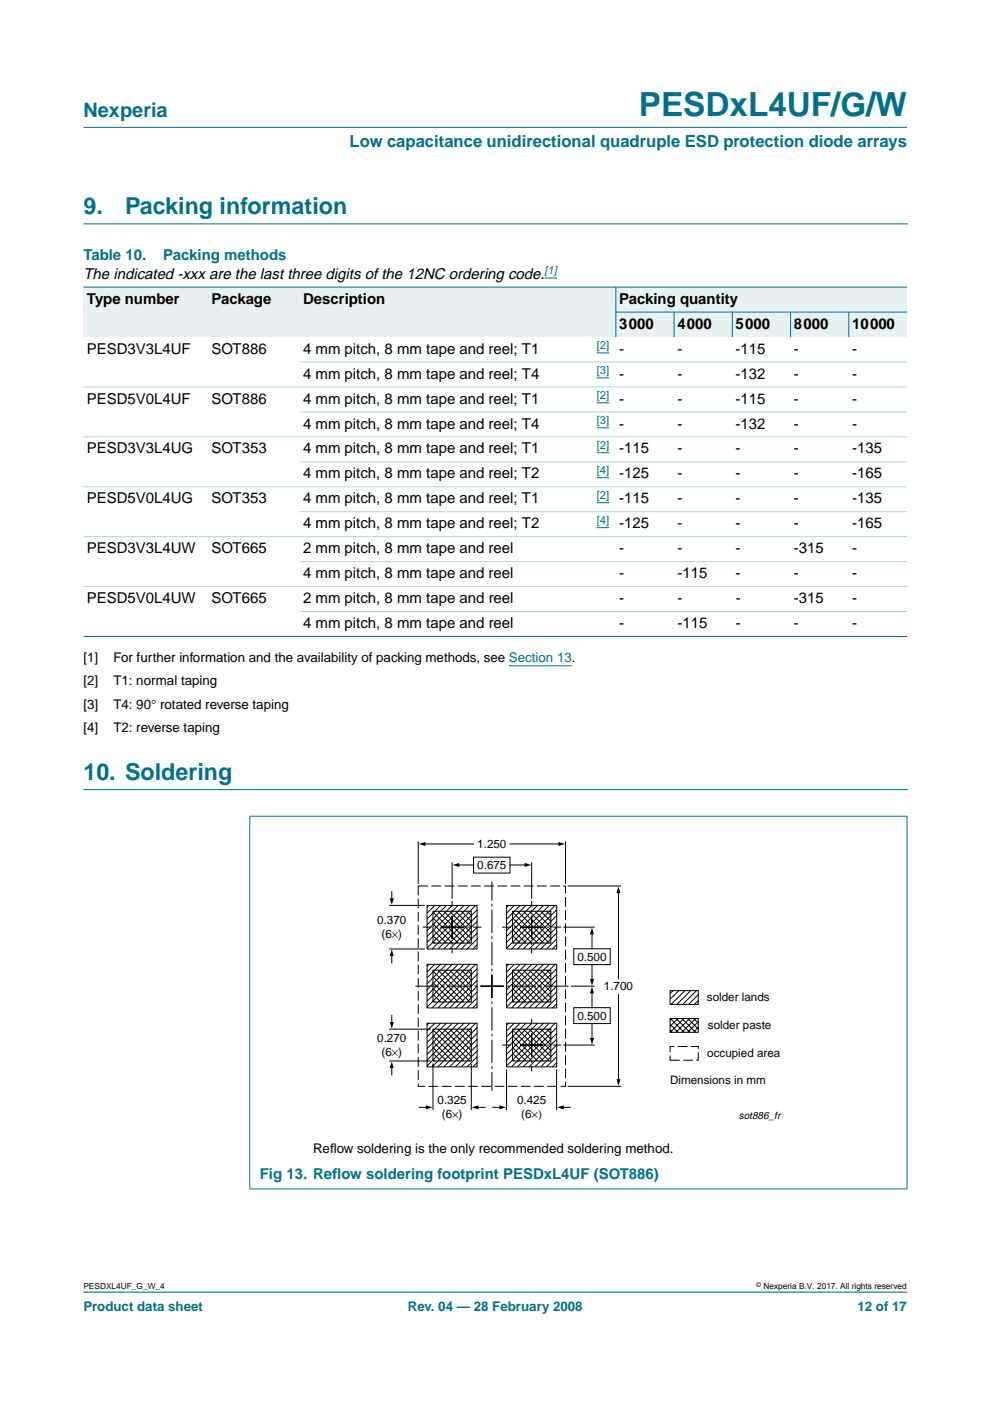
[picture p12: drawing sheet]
<svg xmlns="http://www.w3.org/2000/svg" width="210mm" height="297mm" viewBox="0 0 210 297" stroke-linecap="round" stroke-linejoin="round" font-family="sans-serif">
<path d="M17.7 47.5h174.7M17.7 167.4h174.7M192.3 273.9h-174.6" fill="none" stroke="#00708a" stroke-width=".21"/>
<path d="M17.7 27h174.6z" fill="#00708a" stroke="#00708a" stroke-width=".21"/>
<path d="M115.5 58.9h2.6M107.9 141.2h13.3" fill="none" stroke="#00f" stroke-width=".21"/>
<g fill="#e6f2f2">
<path d="M17.7 60.9h26.4v10.6h-26.4z" fill-rule="evenodd"/>
<path d="M44.1 60.9h19.4v10.6h-19.4z" fill-rule="evenodd"/>
<path d="M63.5 60.9h61.8v10.6h-61.8z" fill-rule="evenodd"/>
<path d="M125.3 60.9h5.3v10.6h-5.3z" fill-rule="evenodd"/>
<path d="M130.6 60.9h61.7v5.3h-61.7z" fill-rule="evenodd"/>
<path d="M130.6 66.2h12.3v5.3h-12.3z" fill-rule="evenodd"/>
<path d="M142.9 66.2h12.4v5.3h-12.4z" fill-rule="evenodd"/>
<path d="M155.3 66.2h12.3v5.3h-12.3z" fill-rule="evenodd"/>
<path d="M167.6 66.2h12.4v5.3h-12.4z" fill-rule="evenodd"/>
<path d="M180 66.2h12.3v5.3h-12.3z" fill-rule="evenodd"/>
</g>
<path d="M126.5 74.8h2.7M126.5 80.1h2.7M126.5 85.4h2.7M126.5 90.7h2.7M126.5 96h2.7M126.5 101.3h2.7M126.5 106.6h2.7M126.5 111.9h2.7" fill="none" stroke="#00f" stroke-width=".21"/>
<g fill="#00708a" stroke="#00708a" stroke-width=".21">
<path d="M130.6 60.8v10.7z"/>
<path d="M142.9 66.1v5.4z"/>
<path d="M155.3 66.1v5.4z"/>
<path d="M167.6 66.1v5.4z"/>
<path d="M180 66.1v5.4z"/>
<path d="M17.7 60.9h174.6z"/>
<path d="M130.5 66.2h61.8z"/>
<path d="M17.7 135h174.6z"/>
<path d="M53 173.1v78.9z"/>
<path d="M192.3 173.1v78.9z"/>
<path d="M52.9 173.1h139.5z"/>
<path d="M52.9 252.1h139.5z"/>
</g>
<g fill="#b3d4db" stroke="#b3d4db" stroke-width=".21">
<path d="M63.5 76.7h128.8z"/>
<path d="M17.7 82h174.6z"/>
<path d="M63.5 87.3h128.8z"/>
<path d="M17.7 92.6h174.6z"/>
<path d="M63.5 97.9h128.8z"/>
<path d="M17.7 103.2h174.6z"/>
<path d="M63.5 108.5h128.8z"/>
<path d="M17.7 113.8h174.6z"/>
<path d="M63.5 119.1h128.8z"/>
<path d="M17.7 124.4h174.6z"/>
<path d="M63.5 129.7h128.8z"/>
</g>
<g fill="none" stroke="#000" stroke-width=".21">
<path d="M88.7 178.4v9M89.9 178.9h10.5M108.1 178.9h10.6M119.9 178.4v9M82.5 192h7.5M83.1 189v1.7M90.6 192h10.6v9.2h-10.6zM91 192l-.4 .4M91.8 193.2h8.1v6.8h-8.1zM91.8 193.4l6.6 6.6M91.8 194.6l5.3 5.4M91.8 195.9l4.1 4.1"/>
<path d="M91.8 197.1l2.9 2.9M91.8 198.3l1.6 1.7M91.8 199.6l.4 .4M92.2 192l-1.6 1.6M92.9 193.2l6.7 6.8M93.4 192l-2.8 2.8M94.1 193.2l5.8 5.8M94.7 192l-4.1 4.1M95.3 193.2l4.6 4.6M95.9 182.8v7.8M95.9 192l-5.3 5.3M96.6 193.2l3.3 3.4"/>
<path d="M97.1 183.4h3.3M97.1 192l-6.5 6.6M97.8 193.2l2.1 2.1M98.4 192l-7.8 7.8M99.1 193.2l.8 .9M99.6 192l-9 9M100.4 181.7h7.7v3.4h-7.7zM100.9 192l-9.3 9.2M101.2 199.1l-2.2 2.1M101.2 197.8l-3.4 3.4M101.2 196.6l-4.6 4.6M101.2 195.4l-5.9 5.8"/>
<path d="M101.2 194.1l-7.1 7.1M101.2 192.9l-8.3 8.3M107.4 192h10.6v9.2h-10.6zM107.8 192l-.4 .4M108.1 183.4h3.4M108.7 193.2h8.1v6.8h-8.1zM108.7 193.4l6.5 6.6M108.7 194.6l5.3 5.4M108.7 195.9l4.1 4.1M108.7 197.1l2.8 2.9M108.7 198.3l1.6 1.7M108.7 199.6l.3 .4"/>
<path d="M109.1 192l-1.7 1.6M109.7 193.2l6.8 6.8M110.3 192l-2.9 2.8M111 193.2l5.8 5.8M111.5 192l-4.1 4.1M112.2 193.2l4.6 4.6M112.7 182.8v7.8M112.8 192l-5.4 5.3M113.4 193.2l3.4 3.4M114 192l-6.6 6.6M114.7 193.2l2.1 2.1M115.2 192l-7.8 7.8"/>
<path d="M115.9 193.2l.9 .9M116.5 192l-9.1 9M117.7 192l-9.2 9.2M118 199.1l-2.1 2.1M118 197.8l-3.3 3.4M118 196.6l-4.6 4.6M118 195.4l-5.8 5.8M118 194.1l-7.1 7.1M118 192.9l-8.3 8.3M119.4 196.6h6.7M120.4 187.8h11.3M125.5 197.8v3.4"/>
<path d="M131.1 189.1v18.4M82.5 218.2h8.8M82.5 201.2h7.5M83.1 202.4v1.7M83.1 215.3v1.7M90.6 204.5h10.6v9.2h-10.6zM90.6 216.9h10.6v9.3h-10.6zM91 216.9l-.5 .4M91 204.5l-.5 .4M91.8 218.4l6.6 6.5M91.8 219.6l5.3 5.3M91.8 205.9l6.6 6.5"/>
<path d="M91.8 207.1l5.3 5.3M91.8 208.3l4.1 4.1M91.8 209.6l2.9 2.8M91.8 210.8l1.6 1.6M91.8 212.1l.4 .3M91.8 205.7h8.1v6.8h-8.1zM91.8 218.2h8.1v6.7h-8.1zM92.2 216.9l-1.7 1.7M92.2 204.5l-1.7 1.6M92.9 218.2l6.7 6.7M92.9 205.7l6.7 6.7M93.4 216.9l-2.9 2.9"/>
<path d="M93.4 204.5l-2.9 2.8M94.1 218.2l5.8 5.8M94.1 205.7l5.8 5.8M94.7 216.9l-4.2 4.2M94.7 204.5l-4.2 4.1M95.3 218.2l4.6 4.6M95.3 205.7l4.6 4.6M95.9 216.9l-5.4 5.4M95.9 204.5l-5.4 5.3M96.6 218.2l3.3 3.3M96.6 205.7l3.3 3.3M97.1 216.9l-6.6 6.6"/>
<path d="M97.1 204.5l-6.6 6.5M97.8 218.2l2.1 2.1M97.8 205.7l2.1 2.1M98.4 216.9l-7.9 7.9M98.4 204.5l-7.9 7.8M99 218.2l.9 .9M99.1 205.7l.8 .9M99.6 216.9l-9.1 9.1M99.6 204.5l-9.1 9M100.9 216.9l-9.3 9.3M100.9 204.5l-9.3 9.2M101.2 219.1l-7.1 7.1"/>
<path d="M101.2 217.9l-8.3 8.3M101.2 212.8l-.9 .9M101.2 211.6l-2.2 2.1M101.2 210.3l-3.4 3.4M101.2 209.1l-4.6 4.6M101.2 207.8l-5.9 5.9M101.2 206.6l-7.1 7.1M101.2 205.4l-8.3 8.3M101.2 200.3l-.9 .9M107.4 216.9h10.6v9.3h-10.6zM107.4 204.5h10.6v9.2h-10.6zM107.8 216.9l-.4 .4"/>
<path d="M107.8 204.5l-.4 .4M108.7 218.4l6.5 6.5M108.7 219.6l5.3 5.3M108.7 205.9l6.5 6.5M108.7 207.1l5.3 5.3M108.7 208.3l4.1 4.1M108.7 209.6l2.8 2.8M108.7 210.8l1.6 1.6M108.7 212.1l.3 .3M108.7 218.2h8.1v6.7h-8.1zM108.7 205.7h8.1v6.8h-8.1zM109 216.9l-1.6 1.7"/>
<path d="M109 204.5l-1.6 1.6M109.7 218.2l6.8 6.7M109.7 205.7l6.8 6.7M110.3 216.9l-2.9 2.9M110.3 204.5l-2.9 2.8M111 218.2l5.8 5.8M111 205.7l5.8 5.8M111.5 216.9l-4.1 4.2M111.5 204.5l-4.1 4.1M112.2 218.2l4.6 4.6M112.2 205.7l4.6 4.6M112.8 216.9l-5.4 5.4"/>
<path d="M112.8 204.5l-5.4 5.3M113.4 218.2l3.4 3.3M113.4 205.7l3.4 3.3M114 216.9l-6.6 6.6M114 204.5l-6.6 6.5M114.7 218.2l2.1 2.1M114.7 205.7l2.1 2.1M115.2 216.9l-7.8 7.9M115.2 204.5l-7.8 7.8M115.9 218.2l.9 .9M115.9 205.7l.9 .9M116.5 216.9l-9.1 9.1"/>
<path d="M116.5 204.5l-9.1 9M117.7 216.9l-9.2 9.3M117.7 204.5l-9.2 9.2M118 219.1l-7.1 7.1M118 217.9l-8.3 8.3M118 212.8l-.9 .9M118 211.6l-2.1 2.1M118 210.3l-3.3 3.4M118 209.1l-4.6 4.6M118 207.8l-5.8 5.9M118 206.6l-7.1 7.1M118 205.4l-8.3 8.3"/>
<path d="M118 200.3l-.9 .9M121 209.1h5.1M121.7 201.2h7.7v3.3h-7.7zM121.7 213.6h7.7v3.4h-7.7zM125.5 210.3v3.3M125.5 204.5v3.4M125.5 217v3.3M131.1 210.9v18.2M142.1 216h5.9v2.9h-5.9zM142.1 210h5.9v3h-5.9zM142.1 217.2l1.7 1.7M142.1 218.4l.5 .5"/>
<path d="M142.1 216l2.9 2.9M142.5 216l-.4 .3M142.7 210l-.6 .6M143.4 216l2.9 2.9M143.8 215.9l-1.7 1.7M144 210l-1.9 1.8M144.6 216l2.9 2.9M145 215.9l-2.9 3M145.2 210l-2.9 3M145.8 216l2.2 2.1M146.2 216l-2.9 2.9M146.4 210l-2.9 3"/>
<path d="M147.1 215.9l.9 1M147.5 215.9l-2.9 3M147.7 210l-2.9 3M148 217.9l-1 1M148 212.2l-.8 .8M148 210.9l-2 2.1M148 216.6l-2.2 2.3M82.5 225h8.8M83.1 226.2v1.7M88.9 234.8h1.7M91.8 225.5v9.8M91.8 220.8l4.1 4.1"/>
<path d="M91.8 222.1l2.9 2.8M91.8 223.3l1.6 1.6M91.8 224.5l.4 .4M99.9 225.5v9.8M101.2 234.8h1.6M101.2 225.3l-.9 .9M101.2 224l-2.2 2.2M101.2 222.8l-3.4 3.4M101.2 221.6l-4.6 4.6M101.2 220.3l-5.9 5.9M104.5 234.8h1.7M107.4 226.8v8.5"/>
<path d="M108.7 220.8l4.1 4.1M108.7 222.1l2.8 2.8M108.7 223.3l1.6 1.6M108.7 224.5l.3 .4M118 226.8v8.5M118 225.3l-.9 .9M118 224l-2.1 2.2M118 222.8l-3.3 3.4M118 221.6l-4.6 4.6M118 220.3l-5.8 5.9M119.2 234.8h1.7M119.4 221.6h6.7"/>
<path d="M120.4 230.3h11.3"/>
</g>
<g fill="#000">
<path d="M88.8 178.9l1.4-.4v.9zM118.4 178.5l1.4 .4-1.4 .4zM82.7 190.5h.8l-.4 1.4zM96 183.4l1.4-.4v.8zM111.2 183l1.4 .4-1.4 .4zM125.5 196.7l.4 1.4h-.8zM131.1 187.9l.4 1.5h-.8zM83.1 201.3l.4 1.4h-.9zM82.7 216.7h.8l-.4 1.4zM125.5 209.2l.4 1.4h-.8zM125.1 207.6h.9l-.5 1.4zM83.1 225.1l.4 1.4h-.9z"/>
<path d="M90.3 234.3l1.4 .5-1.4 .4zM100 234.8l1.4-.4v.8zM105.9 234.3l1.4 .5-1.4 .4zM118.1 234.8l1.4-.4v.8zM125.1 220.1h.9l-.5 1.4zM130.7 228.8h.9l-.5 1.4z"/>
</g>
<path d="M88.7 187.8h31.2v42.5h-31.2zM142.1 221.9h5.9v2.9h-5.9z" fill="none" stroke="#000" stroke-width=".21" stroke-dasharray="2.1 .7" stroke-linecap="butt"/>
<g fill="none" stroke="#000" stroke-width=".21" stroke-dasharray="4.9 .7 .5 .7" stroke-linecap="butt">
<path d="M93.4 196.6h8.7M95.9 194.2v8M95.9 199.1v-8.1M98.4 196.6h-8.8M110.3 196.6h8.7M112.7 194.2v8M112.7 199.1v-8.1M115.2 196.6h-8.7M101.9 209.1h19M104.3 206.7v24.6M104.3 211.6v-24.7M106.8 209.1h-19.1"/>
<path d="M112.7 219.2v7.9M110.3 221.6h8.7M112.7 224.1v-8.1M115.2 221.6h-8.7"/>
</g>
<text font-size="7.1" fill="#00708a" x="135.5" y="24.7">PESDxL4UF/G/W</text>
<g font-size="4.9" fill="#00708a">
<text x="17.7" y="45.5">9.</text>
<text x="26.5" y="45.5">Packing information</text>
<text x="17.7" y="165.4">10. Soldering</text>
</g>
<text font-size="4.2" fill="#00708a" x="17.7" y="24.9">Nexperia</text>
<text font-size="3.5" fill="#00708a" x="74.1" y="31.1">Low capacitance unidirectional quadruple ESD protection diode arrays</text>
<g font-size="3.2" fill="#00708a">
<text x="17.7" y="55.2">Table 10.</text>
<text x="34.6" y="55.2">Packing methods</text>
<text x="55.1" y="250">Fig 13. Ref</text>
<text x="70.4" y="250">low soldering footprint PESDxL4UF (SOT886)</text>
</g>
<g font-size="3.2">
<text x="17.7" y="59.1">The indicated -xxx are the last three digits of the 12NC ordering code.</text>
<text x="18.4" y="64.4">Type number</text>
<text x="44.9" y="64.4">Package</text>
<text x="64.3" y="64.4">Description</text>
<text x="131.3" y="64.4">Packing quantity</text>
<text x="131.3" y="69.7">3000</text>
<text x="143.6" y="69.7">4000</text>
<text x="156" y="69.7">5000</text>
<text x="168.3" y="69.7">8000</text>
<text x="180.7" y="69.7">10000</text>
<text x="18.4" y="75">PESD3V3L4UF</text>
<text x="44.9" y="75">SOT886</text>
<text x="64.3" y="75">4 mm pitch, 8 mm tape and reel; T1</text>
<text x="131.3" y="75">-</text>
<text x="143.6" y="75">-</text>
<text x="156" y="75">-115</text>
<text x="168.3" y="75">-</text>
<text x="180.7" y="75">-</text>
<text x="64.3" y="80.3">4 mm pitch, 8 mm tape and reel; T4</text>
<text x="131.3" y="80.3">-</text>
<text x="143.6" y="80.3">-</text>
<text x="156" y="80.3">-132</text>
<text x="168.3" y="80.3">-</text>
<text x="180.7" y="80.3">-</text>
<text x="18.4" y="85.6">PESD5V0L4UF</text>
<text x="44.9" y="85.6">SOT886</text>
<text x="64.3" y="85.6">4 mm pitch, 8 mm tape and reel; T1</text>
<text x="131.3" y="85.6">-</text>
<text x="143.6" y="85.6">-</text>
<text x="156" y="85.6">-115</text>
<text x="168.3" y="85.6">-</text>
<text x="180.7" y="85.6">-</text>
<text x="64.3" y="90.9">4 mm pitch, 8 mm tape and reel; T4</text>
<text x="131.3" y="90.9">-</text>
<text x="143.6" y="90.9">-</text>
<text x="156" y="90.9">-132</text>
<text x="168.3" y="90.9">-</text>
<text x="180.7" y="90.9">-</text>
<text x="18.4" y="96.2">PESD3V3L4UG</text>
<text x="44.9" y="96.2">SOT353</text>
<text x="64.3" y="96.2">4 mm pitch, 8 mm tape and reel; T1</text>
<text x="64.3" y="101.4">4 mm pitch, 8 mm tape and reel; T2</text>
<text x="131.3" y="96.1">-115</text>
<text x="131.3" y="101.4">-125</text>
<text x="143.6" y="96.1">-</text>
<text x="143.6" y="101.4">-</text>
<text x="156" y="96.1">-</text>
<text x="156" y="101.4">-</text>
<text x="168.3" y="96.1">-</text>
<text x="168.3" y="101.4">-</text>
<text x="180.7" y="96.1">-135</text>
<text x="180.7" y="101.4">-165</text>
<text x="18.4" y="106.7">PESD5V0L4UG</text>
<text x="44.9" y="106.7">SOT353</text>
<text x="64.3" y="106.7">4 mm pitch, 8 mm tape and reel; T1</text>
<text x="131.3" y="106.7">-115</text>
<text x="143.6" y="106.7">-</text>
<text x="156" y="106.7">-</text>
<text x="168.3" y="106.7">-</text>
<text x="180.7" y="106.7">-135</text>
<text x="64.3" y="112">4 mm pitch, 8 mm tape and reel; T2</text>
<text x="131.3" y="112">-125</text>
<text x="143.6" y="112">-</text>
<text x="156" y="112">-</text>
<text x="168.3" y="112">-</text>
<text x="180.7" y="112">-165</text>
<text x="18.4" y="117.3">PESD3V3L4UW</text>
<text x="44.9" y="117.3">SOT665</text>
<text x="64.3" y="117.3">2 mm pitch, 8 mm tape and reel</text>
<text x="131.3" y="117.3">-</text>
<text x="143.6" y="117.3">-</text>
<text x="156" y="117.3">-</text>
<text x="168.3" y="117.3">-315</text>
<text x="180.7" y="117.3">-</text>
<text x="64.3" y="122.6">4 mm pitch, 8 mm tape and reel</text>
<text x="131.3" y="122.6">-</text>
<text x="143.6" y="122.6">-115</text>
<text x="156" y="122.6">-</text>
<text x="168.3" y="122.6">-</text>
<text x="180.7" y="122.6">-</text>
<text x="18.4" y="127.9">PESD5V0L4UW</text>
<text x="44.9" y="127.9">SOT665</text>
<text x="64.3" y="127.9">2 mm pitch, 8 mm tape and reel</text>
<text x="131.3" y="127.9">-</text>
<text x="143.6" y="127.9">-</text>
<text x="156" y="127.9">-</text>
<text x="168.3" y="127.9">-315</text>
<text x="180.7" y="127.9">-</text>
<text x="64.3" y="133.2">4 mm pitch, 8 mm tape and reel</text>
<text x="131.3" y="133.2">-</text>
<text x="143.6" y="133.2">-115</text>
<text x="156" y="133.2">-</text>
<text x="168.3" y="133.2">-</text>
<text x="180.7" y="133.2">-</text>
</g>
<g font-size="2.8">
<text x="17.7" y="140.4">[1]</text>
<text x="24" y="140.4">For further information and the availability of packing methods, see Section 13.</text>
<text x="17.7" y="145.3">[2]</text>
<text x="24" y="145.3">T1: normal taping</text>
<text x="17.7" y="150.2">[3]</text>
<text x="17.7" y="155.2">[4]</text>
<text x="24" y="150.2">T4: 90° rotated reverse taping</text>
<text x="24" y="155.2">T2: reverse taping</text>
<text x="66.4" y="244.4">Ref</text>
<text x="70" y="244.4">low soldering is the only recommended soldering method.</text>
</g>
<g font-size="2.8" fill="#00708a">
<text x="17.7" y="278">Product data sheet</text>
<text x="86.5" y="278">Rev. 04 — 28 February 2008</text>
<text x="181.8" y="278">12 of 17</text>
</g>
<g font-size="2.5">
<text x="101.2" y="179.8">1.250</text>
<text x="101.2" y="184.3">0.675</text>
<text x="80" y="195.9">0.370</text>
<text x="80.9" y="198.9">(6×)</text>
<text x="122.4" y="203.7">0.500</text>
<text x="128" y="210">1.700</text>
<text x="149.9" y="212.2">solder lands</text>
<text x="80" y="220.9">0.270</text>
<text x="122.4" y="216.2">0.500</text>
<text x="150.1" y="218.1">solder paste</text>
<text x="80.9" y="223.9">(6×)</text>
<text x="150" y="224.1">occupied area</text>
<text x="142.1" y="229.8">Dimensions in mm</text>
<text x="92.8" y="234.1">0.325</text>
<text x="93.7" y="237.1">(6×)</text>
<text x="109.6" y="234.1">0.425</text>
<text x="110.5" y="237.1">(6×)</text>
</g>
<g font-size="2.4" fill="#00f">
<text x="115.5" y="58.2">[1]</text>
<text x="126.5" y="74">[2]</text>
<text x="126.5" y="79.3">[3]</text>
<text x="126.5" y="84.6">[2]</text>
<text x="126.5" y="89.9">[3]</text>
<text x="126.5" y="95.2">[2]</text>
<text x="126.5" y="100.5">[4]</text>
<text x="126.5" y="105.8">[2]</text>
<text x="126.5" y="111.1">[4]</text>
</g>
<text font-size="2.2" x="156.6" y="237.3">sot886_fr</text>
<g font-size="1.8">
<text x="17.7" y="273.4">PESDXL4UF_G_W_4</text>
<text x="161.9" y="273.4">Nexperia B.V. 2017. All rights reserved</text>
</g>
<text font-size="1.4" x="160.4" y="272.9">©</text>
</svg>
